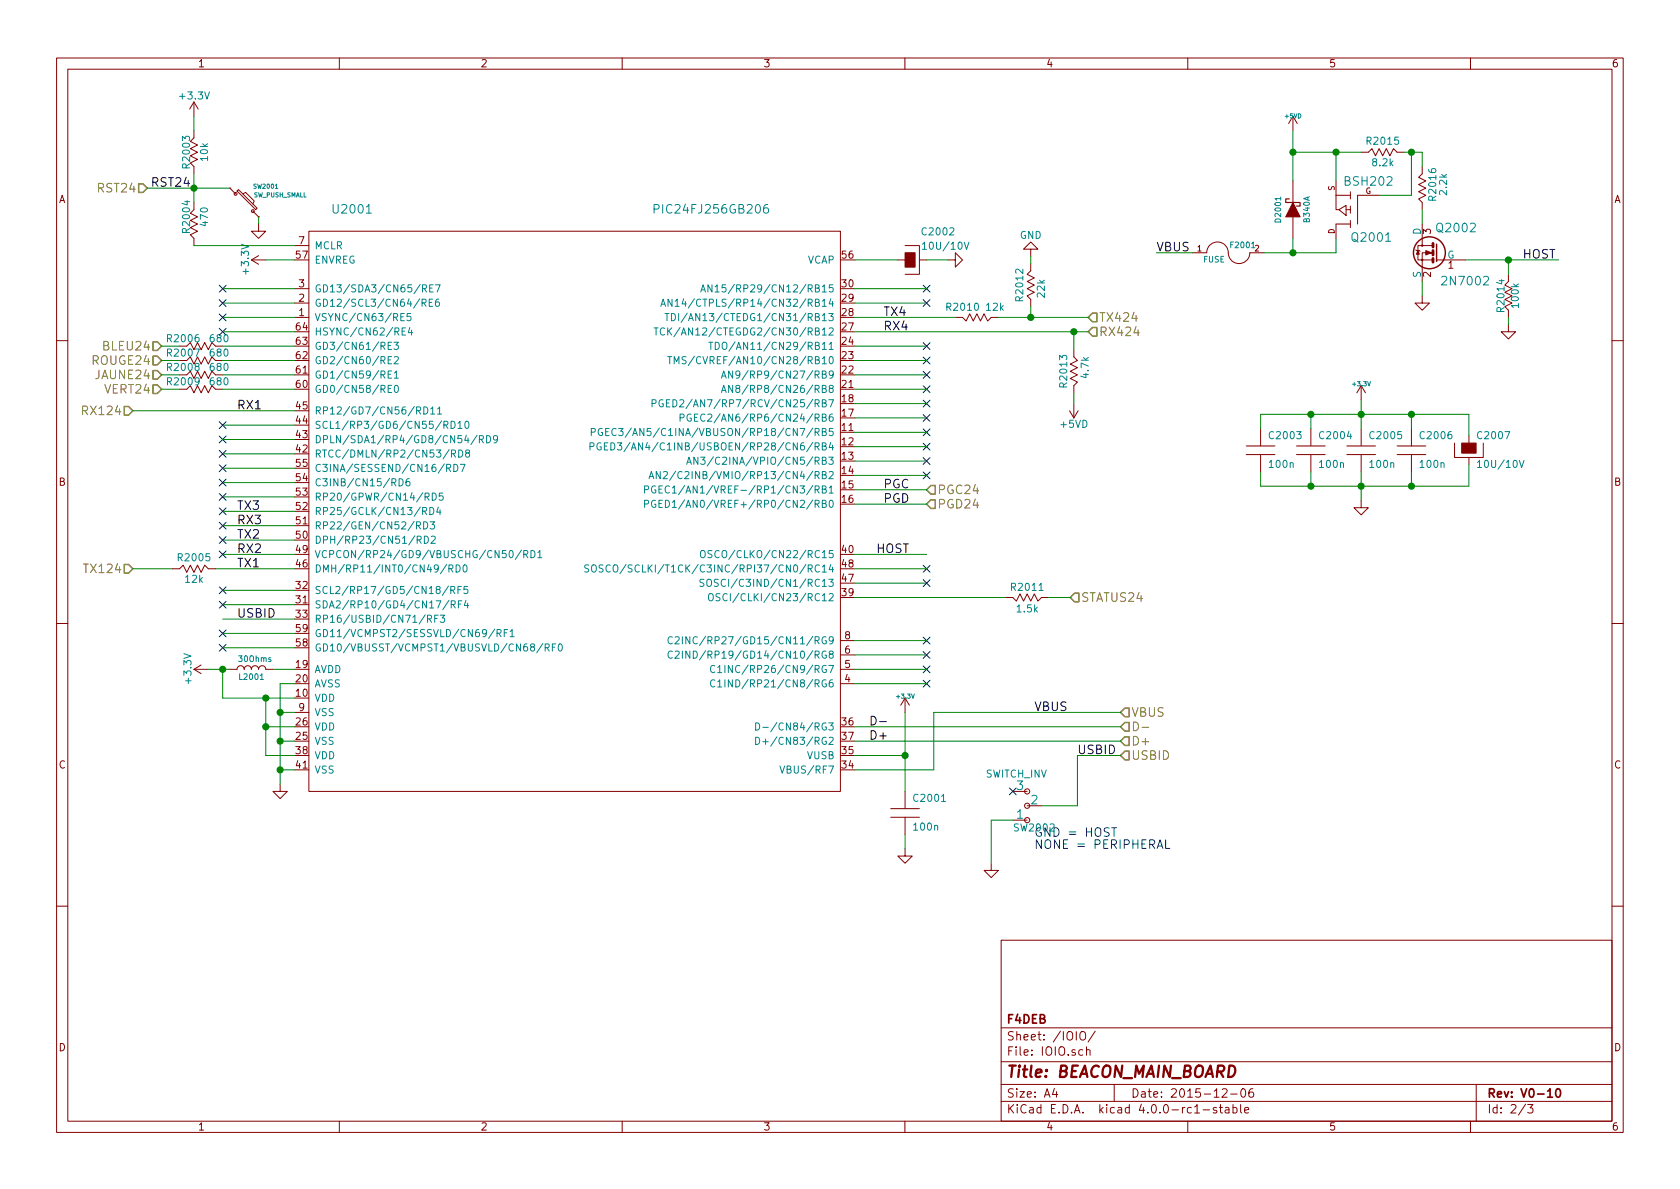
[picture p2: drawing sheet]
<svg xmlns="http://www.w3.org/2000/svg" width="297mm" height="210mm" viewBox="0 0 297 210" stroke-linecap="round" stroke-linejoin="round" font-family="sans-serif">
<g fill="none" stroke="#840000" stroke-width=".18">
<path d="M10 10.3h277v189.9h-277zM12 12.2h273v186.1h-273zM34.3 18v2.6M34.3 18l-.8 1.3M34.3 18l.8 1.3M60 10.3v1.9M110 10.3v1.9M160 10.3v1.9M210 10.3v1.9M260 10.3v1.9M34.3 23.1v1.3l-.6 .6 1.2 .6-1.2 .7 1.2 .6-1.2 .7 1.2 .6-1.2 .6 .6 .7v1.2M34.3 35.8v1.3l-.6 .6 1.2 .6-1.2 .7 1.2 .6-1.2 .7 1.2 .6-1.2 .6 .6 .7v1.2"/>
<path d="M40.6 33.3l1.1 1M40.6 33.3h.1M42.2 33.5l3.3 3.3-.3 .3-3.3-3.3zM42.9 34.3l.5-.3 1.6 1.6-.3 .5M44.7 37.3l1 1M45.7 38.3h.1M45.7 39.6v1.3h1.3l-1.3 1.3-1.3-1.3h1.3M228.6 20.6v2.5M228.6 32v3.8M228.6 38.3v3.9M228.6 20.6l-.8 1.2M228.6 20.6l.8 1.2"/>
<path d="M236.2 34.5v2.6h.5M236.2 34.5h2.6M236.2 32v2.5M236.7 37.1l1.3-.8v1.8zM238 37.1h.8M238.8 33.9v1.3M238.8 36.4v1.3M238.8 39v1.3M238.8 39.6h-2.6v2.6M240.7 26.9h1.2l.7-.6 .6 1.3 .6-1.3 .7 1.3 .6-1.3 .6 1.3 .7-1.3 .6 .6h1.3M243.8 34.5h-3.8v5.1M251.5 39.6v3.8h1.7"/>
<path d="M251.5 29.5v1.2l-.7 .7 1.3 .6-1.3 .6 1.3 .7-1.3 .6 1.3 .6-1.3 .7 .7 .6v1.3M44.4 46h2.6M44.4 46l1.3 .7M45.7 45.2l-1.3 .8M52.1 56.1h2.5M52.1 53.6h2.5M52.1 51h2.5M52.1 43.4h2.5M54.6 40.9h94v99h-94zM158.7 46h1.3M160 43.4h2.6v5.1h-2.6M162.6 46h1.2"/>
<path d="M167.6 46h1.3v-1.3l1.3 1.3-1.3 1.2v-1.2M168.9 56.1h1.3l.6 .7 .6-1.3 .7 1.3 .6-1.3 .7 1.3 .6-1.3 .6 1.3 .7-.7h1.2M182.2 46.6v1.3l-.6 .6 1.3 .6-1.3 .7 1.3 .6-1.3 .6 1.3 .7-1.3 .6 .6 .7v1.2M182.2 44.1h1.3l-1.3-1.3-1.2 1.3h1.2v1.2M210.8 44.7h2.6a1.93 1.93 0 0 1 2.1-1.9 1.93 1.93 0 0 1 1.7 2.2 1.91 1.91 0 0 0 2 1.6 1.91 1.91 0 0 0 1.8-1.9h2.5M250.3 44.2l.8 .2M251.5 43.4h-.8v2.6h.8v-1.3h1.7M251.5 52.3v1.3h1.2l-1.2 1.3-1.3-1.3h1.3M253.2 46h-1.7v3.8M254 46h5.1M266.7 48.5v1.3l-.6 .6 1.2 .6-1.2 .7 1.2 .6-1.2 .7 1.2 .6-1.2 .6 .6 .7v1.2M266.7 57.4v1.3h1.3l-1.3 1.2-1.3-1.2h1.3"/>
<path d="M10 60.2h2M31.7 68.8h1.3l.7-.6 .6 1.3 .6-1.3 .7 1.3 .6-1.3 .6 1.3 .7-1.3 .6 .6h1.3M33 66.3l.7-.6 .6 1.2 .6-1.2 .7 1.2 .6-1.2 .6 1.2 .7-1.2 .6 .6M33 63.7l.7-.6 .6 1.3 .6-1.3 .7 1.3 .6-1.3 .6 1.3 .7-1.3 .6 .6M33 61.2l.7-.6 .6 1.2 .6-1.2 .7 1.2 .6-1.2 .6 1.2 .7-1.2 .6 .6M189.1 72.6l.8 1.3M189.9 61.8v1.3l.6 .6-1.3 .7 1.3 .6-1.3 .7 1.3 .6-1.3 .6 1.3 .7-.6 .6v1.3M189.9 71.4v2.5M190.6 72.6l-.7 1.3M220.3 78.9h5.1M222.9 75.8v3.1M229.2 78.9h5.1"/>
<path d="M231.8 75.8v3.1M238.1 78.9h5.1M240.7 68.2v2.5M240.7 75.8v3.1M240.7 68.2l-.8 1.3M240.7 68.2l.7 1.3M247 78.9h5.1M249.6 75.8v3.1M257.2 78.4v2.5h5.1v-2.5M259.7 77.1v1.3M285 60.2h2M220.3 80.4h5.1"/>
<path d="M222.9 80.4v3M229.2 80.4h5.1M231.8 80.4v3M238.1 80.4h5.1M240.7 88.5v1.3h1.2l-1.2 1.3-1.3-1.3h1.3M240.7 80.4v3M247 80.4h5.1M249.6 80.4v3M259.7 80.9v1.3M10 110.3h2M30.5 100.6h1.2l.7-.7 .6 1.3 .7-1.3 .6 1.3 .6-1.3 .7 1.3 .6-1.3 .6 .7h1.3M34.3 118.4h2.5"/>
<path d="M34.3 118.4l1.3 .7M35.6 117.6l-1.3 .8M40.6 118.4h1.3a.63 .63 0 0 1 .6-.7 .63 .63 0 0 1 .7 .7 .63 .63 0 0 1 .6-.7 .63 .63 0 0 1 .6 .7 .63 .63 0 0 1 .7-.7 .63 .63 0 0 1 .6 .7 .63 .63 0 0 1 .7-.7 .63 .63 0 0 1 .6 .7h1.3M148.6 118.4h2.5M148.6 115.8h2.5M148.6 113.3h2.5M177.8 105.7h1.3l.6 .6 .6-1.3 .7 1.3 .6-1.3 .6 1.3 .7-1.3 .6 1.3 .6-.6h1.3M285 110.3h2M49.5 138.7v1.2h1.3l-1.3 1.3-1.2-1.3h1.2M52.1 126h2.5M148.6 120.9h2.5M160 123.4v2.6"/>
<path d="M160 139.9v3.1M160 123.4l-.7 1.3M160 123.4l.8 1.3M179.1 139.9h2.5M157.5 144.5h5.1M157.5 143h5.1M160 150.1v1.3h1.3l-1.3 1.2-1.3-1.2h1.3M160 144.5v3.1M175.3 152.6v1.3h1.2l-1.2 1.3-1.3-1.3h1.3M179.1 145h2.5M181.6 142.5h2.5M10 160.2h2"/>
<path d="M177 166.3h108v32h-108zM285 160.2h2M60 198.3v1.9M110 198.3v1.9M160 198.3v1.9M177 194.8h108M177 191.8h108M177 187.8h108M177 181.8h108M186.4 192.5l-.3 1h.9M186.8 193v1M191 182.6l.3-.2a.53 .53 0 0 1 .6 .5v.5a.51 .51 0 0 1-.7 .4 1.05 1.05 0 0 1-.2-1.2z"/>
<path d="M191.4 185.7l-.4-.1-.3 .3 .1 .6 .2 .1 .4-.1M192.1 185.7l.2-.1 .4 .1v.9M192.1 185.1v1.5M193.6 182.3l-1.2 2M197 191.8v3M210 198.3v1.9M211.2 196.8h.9M212.7 196.3h1.2M215.1 195.9a.37 .37 0 0 0-.6 .1l.1 .3 .5 .1 .1 .1-.3 .3-.4-.1M215.6 195.8h.6M215.8 195.3v1.3l.4 .2M216.1 192.7l.2-.2h.4l.3 .5-1 1h1"/>
<path d="M216.7 195.9h.5l.1 .9M217.3 196.2l-.5 .1-.2 .2 .2 .3 .5-.1M217.6 193.5h1.1M218 195.9l.4-.1 .3 .3-.1 .6h-.6M218 195.3v1.5M219.4 195.3v1.3l.2 .2M219.5 192.7l.2-.2a.81 .81 0 0 1 .6 .6 .81 .81 0 0 1-.3 .8l-.1 .1a.79 .79 0 0 1-.4-1.3zM220.1 196.3l.7-.1-.1-.3-.4-.1-.2 .2v.7h.6M221.5 192.5a.59 .59 0 0 0-.7 .7l.1 .7 .2 .1 .5-.1 .1-.5-.2-.2-.4-.1-.3 .3M260 198.3v1.9M261 191.8v6.5M269.7 195.2l-1.2 2"/>
<path d="M270.1 195.3h.9l-.5 .6 .5 .1v.7l-.2 .1-.7-.1"/>
<circle cx="41.7" cy="34.3" r=".25"/>
<circle cx="44.7" cy="37.3" r=".25"/>
<circle cx="251.5" cy="46" r=".13"/>
<circle cx="251.5" cy="43.4" r=".13"/>
<circle cx="181.6" cy="139.9" r=".46"/>
<circle cx="181.6" cy="145" r=".46"/>
<circle cx="181.6" cy="142.5" r=".46"/>
</g>
<path d="M273.6 194h.9M275.2 192.7l.2-.2a.81 .81 0 0 1 .6 .6 .81 .81 0 0 1-.3 .8l-.1 .1a.79 .79 0 0 1-.4-1.3z" fill="none" stroke="#840000" stroke-width=".3"/>
<g fill="#840000" stroke="#840000" stroke-width=".18">
<path d="M258.4 78.4h2.6v1.7h-2.6z"/>
<path d="M160 44.7h1.8v2.5h-1.8z"/>
<path d="M250.7 44.3l.3 .7h-.6z"/>
<path d="M252.1 44.3l1 .4-1 .4z"/>
<path d="M228.6 35.8l1.3 2.5h-2.6z"/>
</g>
<g fill="none" stroke="#008484" stroke-width=".18">
<path d="M115.6 37l.8-.1 .1-.2v-.4l-.3-.1h-.6v1.5M135.7 36.2a.62 .62 0 0 0-.7 .6l.1 .7a.48 .48 0 0 0 .8-.1l-.1-.5a.48 .48 0 0 0-.8 .1M70.9 56h.4M71.1 58.6h.4M71.5 55.4h-.6v1.3h.6M71.7 58h-.6v1.3h.6M72.5 57.9l-.3 .9h.7M72.6 55.4h-.6v.6l.1-.1 .5 .1v.6l-.2 .1-.4-.1M72.8 58.4v.9M74.6 53.6l.6-.1 .1-.5-.7-.1v1.3M74.7 51l.6-.1 .1-.4-.7-.1v1.2M74.9 53.6l.4 .6"/>
<path d="M75 51l.4 .6M75.9 53.5h.4M76 50.9h.4M76.5 52.9h-.6v1.3h.6M76.6 50.4h-.6v1.2h.6M77 50.4h.8l-.5 1.2M77.6 52.9a.47 .47 0 0 0-.6 .5l.1 .7 .4 .1 .1-.2 .1-.4-.1-.2h-.4l-.2 .2M115.6 58h.8M116 58v1.3M116.8 54.2l.4-1.3 .5 1.3M117 53.8h.6M117.5 58.1a.5 .5 0 0 0-.6 0 .5 .5 0 0 0-.2 .6l.1 .3a.41 .41 0 0 0 .7 .1"/>
<path d="M117.6 55.4h.7M117.9 55.4v1.3M118.1 58v1.3M118.2 58.5l.6 .8M118.7 55.4a.64 .64 0 0 1 .7 .7 .64 .64 0 0 1-.7 .6zM118.8 58l-.7 .7M118.8 52.9v1.3l-.7-1.3v1.3M119.4 53.3l.3-.4v1.3M119.4 54.2h.7M120 55.4v1.3M120.2 57.9l-1 1.7M120.9 52.8l-.3 .9h.8"/>
<path d="M121.2 53.3v.9M121.5 55.4l-1.1 1.6M123.9 51.6l.4-1.2 .4 1.2M124 51.3h.6M125.9 50.4v1.2l-.7-1.2v1.2M126.4 50.7l.4-.3v1.2M126.4 51.6h.8M163.1 43.2l.3-.4v1.3M163.1 44.1h.7M170.5 42.8l.4 1.3 .4-1.3M68.6 68.7h.5M68.6 66.2h.5"/>
<path d="M68.6 63.6h.5M68.6 61.1h.5M69.2 68.1h-.6v1.3h.6M69.2 65.6h-.6v1.3h.6M69.2 63.1h-.6v1.2h.6M69.2 60.5h-.6v1.3h.6M69.6 60.5h.8l-.4 .5 .4 .1v.6l-.2 .1-.6-.1M69.7 66l.4-.4v1.3M69.7 63.2l.5-.1 .2 .1v.2l-.8 .9h.8M69.7 66.9h.7M69.8 68.2l.2-.1a.67 .67 0 0 1 .5 .7 .67 .67 0 0 1-.5 .6l-.2-.1-.1-.4zM74.9 72a.64 .64 0 0 1 .7 .6 .64 .64 0 0 1-.7 .6z"/>
<path d="M76.1 72.3l.4-.3v1.2M76.1 73.2h.8M77.4 72.3l.3-.3v1.2M77.4 73.2h.7M78.5 75.2l.6-.1v-.5l-.6-.1v1.3M78.8 75.2l.4 .6M79.8 74.5a.64 .64 0 0 1 .7 .6 .64 .64 0 0 1-.7 .7zM81 74.8l.3-.3v1.3M81 75.8h.7M81.1 79.6a.64 .64 0 0 1 .7 .6 .64 .64 0 0 1-.7 .6zM82.3 74.6l.2-.1a.67 .67 0 0 1 .4 .6 .67 .67 0 0 1-.4 .7l-.2-.2-.1-.3zM84.4 77l-1.1 1.6"/>
<path d="M84.8 77.7l.6-.1v-.5l-.6-.1v1.3M85.1 77.7l.4 .6M86 77a.64 .64 0 0 1 .7 .7 .64 .64 0 0 1-.7 .6zM88 77.6l-.3 .2h-.2l-.3-.2 .2-.5 .3-.1 .3 .3a.84 .84 0 0 1-.4 1h-.2M104.3 79l.6-.1 .1-.5-.7-.1v1.3M104.5 76.4l.7-.1v-.4l-.7-.1v1.2M106.2 78.4a.59 .59 0 0 0-.7 .5 .59 .59 0 0 0 .7 .6l.1-.5h-.2M106.5 75.8a.59 .59 0 0 0-.7 .6 .59 .59 0 0 0 .7 .6v-.5h-.2M106.9 78.9h.4M107.1 76.3h.4M107.5 78.3h-.6v1.3h.6M107.7 75.8h-.6v1.2h.6"/>
<path d="M108 78.3a.64 .64 0 0 1 .7 .6 .64 .64 0 0 1-.7 .7zM108.9 75.9a.5 .5 0 0 0-.6 0 .5 .5 0 0 0-.1 .6l.1 .3a.41 .41 0 0 0 .6 .1M109.1 78.3h.8l-.4 .5 .4 .1v.5l-.2 .2-.6-.2M109.4 75.8h.8l-.5 .4 .4 .1v.6l-.2 .1-.5-.1M115.3 71.3h.6l.1-.5-.7-.1v1.3M117.2 70.7a.59 .59 0 0 0-.7 .6 .59 .59 0 0 0 .7 .6l.1-.5h-.3M117.8 71.3h.5M118.1 63.1h.7M118.4 63.1v1.2M118.4 70.7h-.6v1.3h.6M119 70.7a.64 .64 0 0 1 .7 .6 .64 .64 0 0 1-.7 .7zM119.2 64.3v-1.2l.4 .9 .4-.9v1.2"/>
<path d="M120.2 73.9l.7-.1v-.5l-.7-.1v1.3M121.3 63.1h-.5l-.2 .2 .1 .3 .6 .2v.4l-.2 .1h-.5M122.2 73.3a.59 .59 0 0 0-.7 .5 .59 .59 0 0 0 .7 .6v-.5h-.2M122.8 63l-1.1 1.6M122.8 73.8h.4M123.4 73.2h-.6v1.3h.6M124.6 73.3a.5 .5 0 0 0-.6 0 .5 .5 0 0 0-.1 .6l.1 .4a.41 .41 0 0 0 .6 .1M125.3 60.5h.7M125.7 60.5v1.3M126.5 60.5a.64 .64 0 0 1 .7 .7 .64 .64 0 0 1-.7 .6zM127.6 69.4l.4-1.3 .4 1.3M127.6 66.9l.4-1.3 .4 1.3"/>
<path d="M127.7 69h.6M127.7 66.5h.6M127.7 60.7l.3-.2 .3 .1a.83 .83 0 0 1-.1 1.2 .44 .44 0 0 1-.5-.4zM129.5 68.1v1.3l-.7-1.3v1.3M129.5 65.6v1.3l-.7-1.3v1.3M130.3 68.7l-.2-.3v-.2l.2-.1 .5 .1v.3l-.6 .2-.1 .2v.4l.2 .1h.3l.2-.2v-.4l-.2-.1M130.8 66.1l-.2 .3h-.3l-.2-.3 .1-.4 .4-.1 .2 .2a.84 .84 0 0 1-.3 1.1h-.3M70.6 84.7a.64 .64 0 0 1 .7 .6 .64 .64 0 0 1-.7 .6zM72.4 84.7a.47 .47 0 0 0-.6 .5l.1 .6 .4 .1 .1-.1 .1-.4-.1-.2-.4-.1-.2 .3M73.6 92.9h.6l.1-.5-.7-.1v1.2M73.8 95.5l.6-.1v-.5l-.6-.1v1.3M73.9 92.9l.4 .6"/>
<path d="M74.1 95.5l.4 .6M74.7 90.4l.6-.1 .1-.5-.7-.1v1.3M74.9 92.3a.64 .64 0 0 1 .7 .6 .64 .64 0 0 1-.7 .6zM75 94.8a.64 .64 0 0 1 .8 .6 .64 .64 0 0 1-.8 .7zM75 90.4l.4 .6M75.2 87.9l.6-.1v-.5l-.6-.1v1.3M75.5 87.9l.4 .6M76 89.7a.64 .64 0 0 1 .7 .7 .64 .64 0 0 1-.7 .6zM76 92.3h.8l-.4 .5 .4 .1v.5l-.2 .1-.6-.1M76.3 94.9l.4-.1 .2 .1 .1 .3-.8 .9h.8M76.4 87.2a.64 .64 0 0 1 .7 .6 .64 .64 0 0 1-.7 .7zM77.5 89.7l-.3 .9h.8"/>
<path d="M77.8 90.1v.9M78.3 87.2h-.6l-.1 .6 .2-.1 .5 .1v.5l-.2 .2-.5-.2M79 82.8l.6-.1v-.5l-.6-.1v1.3M79 99.8l-1.1 1.7M79.3 82.8l.4 .6M79.8 80.2h.6l.1-.5-.7-.1v1.2M80.1 80.2l.4 .6M80.2 82.1a.64 .64 0 0 1 .8 .6 .64 .64 0 0 1-.8 .7zM80.6 99.9a.64 .64 0 0 1 .8 .6 .64 .64 0 0 1-.8 .7zM81.4 82.1h.8l-.5 1.3M82 100l.1-.1a.67 .67 0 0 1 .5 .6 .67 .67 0 0 1-.5 .7l-.1-.2-.1-.3zM82.5 80.1l-.2-.2 .1-.3 .6 .1v.3l-.6 .2-.1 .2 .1 .3 .1 .1h.3l.2-.2v-.4l-.2-.1"/>
<path d="M92.2 97.3l-1.1 1.6M92.6 98l.6-.1 .1-.4-.7-.1v1.2M92.9 98l.4 .6M93.9 97.4a.64 .64 0 0 1 .7 .6 .64 .64 0 0 1-.7 .6zM95.1 97.7l.4-.3v1.2M95.1 98.6h.7M104.1 99.9h-.5l-.2 .2 .1 .3 .5 .3v.3l-.1 .2-.5-.1M106.6 99.9h-.5l-.2 .2 .1 .3 .6 .3v.3l-.2 .2-.5-.1M107.9 100a.5 .5 0 0 0-.6 0 .5 .5 0 0 0-.2 .6l.1 .4a.41 .41 0 0 0 .7 0M114 86.6l.6-.1v-.5l-.6-.1v1.3M114 89.1l.6-.1v-.4l-.6-.1v1.2M114.8 84.7l.4-1.3 .4 1.3"/>
<path d="M114.9 84.3h.6M115.9 86a.59 .59 0 0 0-.7 .5 .59 .59 0 0 0 .7 .6l.1-.5h-.3M115.9 88.5a.59 .59 0 0 0-.7 .6 .59 .59 0 0 0 .7 .6l.1-.5h-.3M116.5 86.5h.4M116.5 89h.4M116.7 83.4v1.3l-.7-1.3v1.3M117.1 85.9h-.6v1.3h.6M117.1 88.5h-.6v1.2h.6M117.3 83.5l.5-.1 .2 .1v.2l-.8 1h.8M117.7 88.5a.64 .64 0 0 1 .7 .6 .64 .64 0 0 1-.7 .6zM118.4 86a.5 .5 0 0 0-.7 0 .5 .5 0 0 0-.1 .6l.1 .4a.41 .41 0 0 0 .7 .1M118.9 86.3l.3-.4v1.3"/>
<path d="M118.9 87.2h.7M119.5 83.3l-1.1 1.7M121.4 82.1l.4-1.3 .5 1.3M121.5 81.7h.6M123.4 80.8v1.3l-.7-1.3v1.3M123.9 80.8h.8l-.5 .5 .4 .1v.6l-.2 .1-.5-.1M123.9 97.5l.2-.1h.4a.83 .83 0 0 1-.1 1.2 .44 .44 0 0 1-.5-.4zM125.9 97.4h-.5l-.2 .2 .1 .3 .5 .2v.4l-.1 .1-.5-.1M261.2 81.8l.4-.4v1.3M261.2 82.7h.8M268.6 81.4l.4 1.3 .5-1.3M75.6 109.4h.6l.1-.5-.7-.1v1.3"/>
<path d="M75.9 109.4l.4 .7M76.9 109.4h.4M77.5 108.8h-.6v1.3M77.8 108.8h.8l-.4 .5 .4 .1v.5l-.2 .2-.6-.2M79.3 103.6l-1.1 1.7M79.4 100.6l.6-.1v-.5l-.6-.1v1.3M79.4 106.2l-1.1 1.6M79.7 100.6l.4 .6M79.7 104.4l.6-.1 .1-.5-.7-.1v1.3M79.8 106.9l.6-.1v-.5l-.6-.1v1.3M80 104.4l.4 .6M80.1 106.9l.4 .6"/>
<path d="M81 104.3h.4M81.1 106.8h.4M81.6 103.7h-.6v1.3M81.7 106.2h-.6v1.3M82.4 106.2l-.3 .9h.8M82.7 103.7h-.6l-.1 .6 .2-.1 .5 .1v.5l-.2 .2-.5-.2M82.7 106.6v.9M87.5 111.2l-1.1 1.7M87.9 112l.6-.1v-.5l-.6-.1v1.3M88.2 112l.4 .6M89.2 111.9h.4M89.8 111.3h-.6v1.3"/>
<path d="M90.2 111.7l.4-.4v1.3M90.2 112.6h.7M96 113.8l-1.1 1.6M96.4 114.5l.6-.1 .1-.4-.7-.1v1.2M96.7 114.5l.4 .6M97.7 114.4h.4M98.3 113.9h-.6v1.2M98.8 114l.2-.1a.67 .67 0 0 1 .4 .6 .67 .67 0 0 1-.4 .6l-.2-.1-.1-.4zM104.6 100.1l.3-.2h.4a.83 .83 0 0 1-.2 1.3 .44 .44 0 0 1-.5-.5zM108.5 100.1l.2-.2h.4a.83 .83 0 0 1-.2 1.3 .44 .44 0 0 1-.5-.5zM118.9 115.2a.5 .5 0 0 0-.6 0 .5 .5 0 0 0-.2 .6l.1 .4a.41 .41 0 0 0 .7 .1M118.9 112.7a.5 .5 0 0 0-.6 0 .5 .5 0 0 0-.2 .6l.1 .4a.41 .41 0 0 0 .7 0"/>
<path d="M119.4 115.2l.5-.1 .1 .1 .1 .3-.8 .9h.8M119.4 112.7l.5-.1 .1 .1 .1 .2-.8 1h.8M120.6 112.6v1.3M120.6 115.1v1.3M122 115.1v1.3l-.7-1.3v1.3M122 112.6v1.3l-.7-1.3v1.3M123.3 112.7a.5 .5 0 0 0-.6 0 .5 .5 0 0 0-.2 .6l.1 .4a.41 .41 0 0 0 .7 0M124.5 102.5h-.7v.4l.5 .2 .2 .3-.3 .3-.5-.1M125 102.6l.2-.2 .4 .1a.83 .83 0 0 1-.1 1.2 .44 .44 0 0 1-.5-.4zM125.3 105.2l.3-.2h.3a.83 .83 0 0 1-.1 1.2 .44 .44 0 0 1-.5-.4zM126.4 117.8a.5 .5 0 0 0-.6 0 .5 .5 0 0 0-.2 .6l.1 .3a.41 .41 0 0 0 .7 .1M126.9 118l.4-.3v1.2"/>
<path d="M126.9 118.9h.7M127 102.5h-.7v.4l.6 .2 .1 .3-.2 .3-.5-.1M127.3 105l-.7 .1v.4l.6 .2 .1 .3-.2 .2h-.5M128.2 117.7v1.2M128.6 105.1a.5 .5 0 0 0-.6 0 .5 .5 0 0 0-.2 .6l.1 .3a.41 .41 0 0 0 .7 .1M126.4 120.3a.5 .5 0 0 0-.6 0 .5 .5 0 0 0-.2 .6l.1 .4a.41 .41 0 0 0 .7 .1M126.9 120.6l.4-.4v1.3M126.9 121.5h.7M128.2 120.2v1.3M133.6 127.8a.64 .64 0 0 1 .7 .7 .64 .64 0 0 1-.7 .6zM133.6 130.4a.64 .64 0 0 1 .7 .6 .64 .64 0 0 1-.7 .6zM134.9 128.6h.9"/>
<path d="M134.9 131.2h.9M135.4 130.7v.9M137.9 135.5l.4 1.2 .4-1.2"/>
</g>
<path d="M154 126.7a.77 .77 0 0 1 .9 .7 .77 .77 0 0 1-.9 .8zM155.5 127.6h1.2" fill="none" stroke="#000" stroke-width=".18"/>
<path d="M196.5 146.4h.9M197 146.4v1.5M204.6 150l.5-1.5 .5 1.5M206.1 148.5v1.5h.7" fill="none" stroke="#0000c2" stroke-width=".18"/>
<g fill="none" stroke="#840000" stroke-width=".25">
<path d="M254 43.2v3"/>
<circle cx="252.7" cy="44.7" r="2.82"/>
</g>
<path d="M253.4 43v.7M253.4 44.3v.8M253.4 45.7v.6" fill="none" stroke="#840000" stroke-width=".51"/>
<path d="M228 35.2h-.7v.6h2.6v.6h-.7" fill="none" stroke="#840000" stroke-width=".2"/>
<g fill="none" stroke="#848400" stroke-width=".25">
<path d="M24.5 32.5h.8l.7 .8-.7 .7h-.8zM193.2 55.4h.7v1.5h-.7l-.8-.8zM193.2 57.9h.7v1.5h-.7l-.8-.7zM22 71.9h.7l.8 .7-.8 .8h-.7zM27.1 68.1h.7l.8 .7-.8 .8h-.7zM27.1 65.5h.7l.8 .8-.8 .8h-.7zM27.1 63h.7l.8 .7-.8 .8h-.7zM27.1 60.4h.7l.8 .8-.8 .8h-.7zM22 99.8h.7l.8 .8-.8 .7h-.7zM164.6 85.8h.8v1.6h-.8l-.8-.8zM164.6 88.4h.8v1.5h-.8l-.8-.8zM190 104.9h.8v1.5h-.8l-.8-.7z"/>
<path d="M198.1 126l.8-.8h.7v1.5h-.7zM198.9 127.8h.7v1.5h-.7l-.8-.8zM198.9 130.3h.7v1.5h-.7l-.8-.7zM198.9 132.8h.7v1.6h-.7l-.8-.8z"/>
</g>
<path d="M200.4 127.7a.77 .77 0 0 1 .9 .7 .77 .77 0 0 1-.9 .8zM201.9 128.6h1.2" fill="none" stroke="#848400" stroke-width=".18"/>
<g fill="none" stroke="#000084" stroke-width=".18">
<path d="M38.8 50.4l1.2 1.3M38.8 53l1.2 1.2M38.8 55.5l1.2 1.2M38.8 58.1l1.2 1.2M40 50.4l-1.2 1.3M40 53l-1.2 1.2M40 55.5l-1.2 1.2M40 58.1l-1.2 1.2M163.2 50.4l1.2 1.3M163.2 53l1.2 1.2M164.4 50.4l-1.2 1.3M164.4 53l-1.2 1.2"/>
<path d="M38.8 74.6l1.2 1.2M38.8 77.1l1.2 1.2M38.8 79.6l1.2 1.3M40 74.6l-1.2 1.2M40 77.1l-1.2 1.2M40 79.6l-1.2 1.3M163.2 60.6l1.2 1.2M163.2 63.1l1.2 1.3M163.2 65.7l1.2 1.2M163.2 68.2l1.2 1.2M163.2 70.8l1.2 1.2M163.2 73.3l1.2 1.2"/>
<path d="M163.2 75.8l1.2 1.3M163.2 78.4l1.2 1.2M164.4 60.6l-1.2 1.2M164.4 63.1l-1.2 1.3M164.4 65.7l-1.2 1.2M164.4 68.2l-1.2 1.2M164.4 70.8l-1.2 1.2M164.4 73.3l-1.2 1.2M164.4 75.8l-1.2 1.3M164.4 78.4l-1.2 1.2M38.8 82.2l1.2 1.2M38.8 84.7l1.2 1.2"/>
<path d="M38.8 87.3l1.2 1.2M38.8 89.8l1.2 1.2M38.8 92.3l1.2 1.3M38.8 94.9l1.2 1.2M38.8 97.4l1.2 1.2M40 82.2l-1.2 1.2M40 84.7l-1.2 1.2M40 87.3l-1.2 1.2M40 89.8l-1.2 1.2M40 92.3l-1.2 1.3M40 94.9l-1.2 1.2M40 97.4l-1.2 1.2"/>
<path d="M163.2 100l1.2 1.2M163.2 80.9l1.2 1.2M163.2 83.5l1.2 1.2M164.4 100l-1.2 1.2M164.4 80.9l-1.2 1.2M164.4 83.5l-1.2 1.2M38.8 103.8l1.2 1.2M38.8 106.3l1.2 1.2M38.8 111.4l1.2 1.2M38.8 113.9l1.2 1.3M40 103.8l-1.2 1.2M40 106.3l-1.2 1.2"/>
<path d="M40 111.4l-1.2 1.2M40 113.9l-1.2 1.3M163.2 112.7l1.2 1.2M163.2 115.2l1.2 1.2M163.2 117.7l1.2 1.3M163.2 102.5l1.2 1.2M164.4 112.7l-1.2 1.2M164.4 115.2l-1.2 1.2M164.4 117.7l-1.2 1.3M164.4 102.5l-1.2 1.2M163.2 120.3l1.2 1.2M164.4 120.3l-1.2 1.2"/>
<path d="M178.5 139.3l1.2 1.3M179.7 139.3l-1.2 1.3"/>
</g>
<g fill="none" stroke="#008400" stroke-width=".18">
<path d="M26 33.3h14.6M34.3 20.6v2.5M34.3 30.7v5.1M45.7 38.3v1.3M228.6 23.1v8.9M228.6 26.9h12.1M236.2 26.9v5.1M248.3 26.9h3.2v2.6M249.6 26.9v7.6h-5.8M251.5 37.1v2.5M34.3 43.4h17.8M39.4 51h12.7"/>
<path d="M39.4 53.6h12.7M39.4 56.1h12.7M39.4 58.7h12.7M47 46h5.1M151.1 46h7.6M151.1 51h12.7M151.1 53.6h12.7M151.1 56.1h17.8M151.1 58.7h41.3M163.8 46h3.8M176.5 56.1h15.9M182.2 45.3v1.3"/>
<path d="M182.2 54.2v1.9M189.9 58.7v3.1M204.5 44.7h6.3M228.6 42.2v2.5M236.2 42.2v2.5h-12.7M251.5 49.8v2.5M259.1 46h16.5M266.7 46v2.5M266.7 56.1v1.3M23.5 72.6h28.6M28.6 61.2h3.1M28.6 63.7h3.1"/>
<path d="M28.6 66.3h3.1M28.6 68.8h3.1M39.4 61.2h12.7M39.4 63.7h12.7M39.4 66.3h12.7M39.4 68.8h12.7M39.4 75.2h12.7M39.4 77.7h12.7M151.1 61.2h12.7M151.1 63.7h12.7M151.1 66.3h12.7M151.1 68.8h12.7"/>
<path d="M151.1 71.4h12.7M151.1 73.9h12.7M151.1 76.4h12.7M151.1 79h12.7M189.9 69.5v1.9M222.9 75.8v-2.5h36.8v3.8M231.8 73.3v2.5M240.7 70.7v5.1M249.6 73.3v2.5M39.4 80.3h12.7M39.4 82.8h12.7M39.4 85.3h12.7"/>
<path d="M39.4 87.9h12.7M39.4 90.4h12.7M39.4 93h12.7M39.4 95.5h12.7M39.4 98h12.7M151.1 98h12.7M151.1 81.5h12.7M151.1 84.1h12.7M151.1 86.6h12.7M151.1 89.1h12.7M231.8 83.4v2.6M240.7 83.4v5.1"/>
<path d="M249.6 83.4v2.6M259.7 82.2v3.8h-36.8v-2.6M23.5 100.6h7M36.8 118.4h3.8M38.1 100.6h14M39.4 118.4v5h12.7M39.4 104.4h12.7M39.4 106.9h12.7M39.4 109.5h12.7M39.4 112h12.7M39.4 114.5h12.7M48.3 118.4h3.8"/>
<path d="M151.1 118.4h12.7M151.1 105.7h26.7M151.1 100.6h12.7M151.1 103.1h12.7M151.1 113.3h12.7M151.1 115.8h12.7M185.4 105.7h3.8M47 123.4v10.2h5.1M47 128.5h5.1M49.5 126h2.6M49.5 131.1h2.6M49.5 136.1h2.6"/>
<path d="M52.1 120.9h-2.6v17.8M151.1 120.9h12.7M151.1 131.1h47M151.1 128.5h47M151.1 133.6h8.9M160 126v13.9M198.1 126h-33v10.1h-14M198.1 133.6h-7.6v8.9h-6.4M160 147.6v2.5M179.1 145h-3.8v7.6"/>
</g>
<g fill="#008400" stroke="#008400" stroke-width=".25">
<circle cx="49.5" cy="126" r=".51"/>
<circle cx="39.4" cy="118.4" r=".51"/>
<circle cx="249.6" cy="73.3" r=".51"/>
<circle cx="240.7" cy="73.3" r=".51"/>
<circle cx="231.8" cy="73.3" r=".51"/>
<circle cx="249.6" cy="86" r=".51"/>
<circle cx="240.7" cy="86" r=".51"/>
<circle cx="231.8" cy="86" r=".51"/>
<circle cx="49.5" cy="131.1" r=".51"/>
<circle cx="49.5" cy="136.1" r=".51"/>
<circle cx="47" cy="123.4" r=".51"/>
<circle cx="47" cy="128.5" r=".51"/>
<circle cx="160" cy="133.6" r=".51"/>
<circle cx="34.3" cy="33.3" r=".51"/>
<circle cx="266.7" cy="46" r=".51"/>
<circle cx="236.2" cy="26.9" r=".51"/>
<circle cx="228.6" cy="26.9" r=".51"/>
<circle cx="228.6" cy="44.7" r=".51"/>
<circle cx="189.9" cy="58.7" r=".51"/>
<circle cx="182.2" cy="56.1" r=".51"/>
<circle cx="249.6" cy="26.9" r=".51"/>
</g>
<text font-size="2.8" fill="#840000" x="178" y="190.5">Title: BEACON_MAIN_BOARD</text>
<g font-size="2.1" fill="#848400">
<text x="17.5" y="34">RST24</text>
<text x="194.3" y="56.9">TX424</text>
<text x="194.3" y="59.4">RX424</text>
<text x="16.5" y="64.5">ROUGE24</text>
<text x="18.5" y="62">BLEU24</text>
<text x="17.1" y="67.1">JAUNE24</text>
<text x="18.6" y="69.6">VERT24</text>
<text x="15.1" y="73.4">RX124</text>
<text x="165.8" y="87.4">PGC24</text>
<text x="165.8" y="89.9">PGD24</text>
<text x="15.3" y="101.3">TX124</text>
<text x="191.2" y="106.4">STATUS24</text>
<text x="200.1" y="126.7">VBUS</text>
<text x="200.1" y="131.8">D+</text>
<text x="200.1" y="134.4">USBID</text>
</g>
<g font-size="2.1">
<text x="26.7" y="33">RST24</text>
<text x="204.5" y="44.4">VBUS</text>
<text x="269.2" y="45.7">HOST</text>
<text x="156.2" y="58.4">RX4</text>
<text x="156.2" y="55.9">TX4</text>
<text x="41.9" y="72.4">RX1</text>
<text x="156.2" y="88.9">PGD</text>
<text x="156.2" y="86.4">PGC</text>
<text x="41.9" y="95.2">TX2</text>
<text x="41.9" y="92.7">RX3</text>
<text x="41.9" y="90.2">TX3</text>
<text x="41.9" y="100.3">TX1</text>
<text x="41.9" y="97.8">RX2</text>
<text x="154.9" y="97.8">HOST</text>
<text x="41.9" y="109.2">USBID</text>
<text x="182.9" y="125.7">VBUS</text>
<text x="153.7" y="130.8">D+</text>
<text x="190.5" y="133.3">USBID</text>
</g>
<g font-size="2.1" fill="#008484">
<text x="237.9" y="32.8">BSH202</text>
<text x="59.1" y="37.8">U2001</text>
<text x="116.4" y="37.8">PIC24FJ256GB206</text>
<text x="254.3" y="41.1">Q2002</text>
<text x="239.3" y="42.7">Q2001</text>
<text x="255.3" y="50.5">2N7002</text>
<text x="179.8" y="139.7">3</text>
<text x="182.3" y="142.2">2</text>
<text x="179.8" y="144.8">1</text>
</g>
<g font-size="2.1" fill="#0000c2">
<text x="182.9" y="148">GND = HOST</text>
<text x="182.9" y="150.1">NONE = PERIPHERAL</text>
</g>
<g font-size="2.1" fill="#840000">
<text x="178" y="184">Sheet: /IOIO/</text>
<text x="178" y="181">F4DEB</text>
<text x="178" y="186.7">File: IOIO.sch</text>
<text x="178" y="196.9">KiCad E.D.A. kicad 4.0.0-rc1-stable</text>
<text x="178" y="194.1">Size: A4</text>
<text x="200" y="194.1">Date: 2015-12-06</text>
<text x="263" y="194.1">Rev: V0-10</text>
<text x="263" y="196.9">Id: 2/3</text>
</g>
<g font-size="1.8" fill="#840000">
<text x="35" y="11.9">1</text>
<text x="85" y="11.9">2</text>
<text x="135" y="11.9">3</text>
<text x="185" y="11.9">4</text>
<text x="235" y="11.9">5</text>
<text x="285" y="11.9">6</text>
<text x="10.4" y="35.9">A</text>
<text x="285.4" y="35.9">A</text>
<text x="253" y="41.4" transform="rotate(-90 253 41.4)">3</text>
<text x="52.4" y="45.7">57</text>
<text x="52.9" y="43.2">7</text>
<text x="148.9" y="45.7">56</text>
<text x="256.1" y="47.5">1</text>
<text x="52.9" y="53.3">2</text>
<text x="52.9" y="50.8">3</text>
<text x="148.9" y="50.8">30</text>
<text x="148.9" y="53.3">29</text>
<text x="253" y="49" transform="rotate(-90 253 49)">2</text>
<text x="52.4" y="58.4">64</text>
<text x="52.9" y="55.9">1</text>
<text x="148.9" y="58.4">27</text>
<text x="148.9" y="55.9">28</text>
<text x="29.8" y="65.6">R2008</text>
<text x="29.8" y="63">R2007</text>
<text x="37.3" y="65.6">680</text>
<text x="37.3" y="63">680</text>
<text x="52.4" y="63.5">62</text>
<text x="52.4" y="61">63</text>
<text x="148.9" y="63.5">23</text>
<text x="148.9" y="61">24</text>
<text x="29.8" y="68.1">R2009</text>
<text x="37.3" y="68.1">680</text>
<text x="52.4" y="68.6">60</text>
<text x="52.4" y="66">61</text>
<text x="148.9" y="68.6">21</text>
<text x="148.9" y="66">22</text>
<text x="148.9" y="71.1">18</text>
<text x="52.4" y="77.5">43</text>
<text x="52.4" y="74.9">44</text>
<text x="52.4" y="72.4">45</text>
<text x="148.9" y="76.2">11</text>
<text x="148.9" y="73.7">17</text>
<text x="52.4" y="80">42</text>
<text x="52.4" y="82.5">55</text>
<text x="148.9" y="78.7">12</text>
<text x="148.9" y="81.3">13</text>
<text x="148.9" y="83.8">14</text>
<text x="10.4" y="85.9">B</text>
<text x="52.4" y="87.6">53</text>
<text x="52.4" y="85.1">54</text>
<text x="148.9" y="86.4">15</text>
<text x="148.9" y="88.9">16</text>
<text x="285.4" y="85.9">B</text>
<text x="52.4" y="95.2">50</text>
<text x="52.4" y="92.7">51</text>
<text x="52.4" y="90.2">52</text>
<text x="52.4" y="100.3">46</text>
<text x="52.4" y="97.8">49</text>
<text x="148.9" y="97.8">40</text>
<text x="148.9" y="100.3">48</text>
<text x="52.4" y="106.7">31</text>
<text x="52.4" y="104.1">32</text>
<text x="148.9" y="102.9">47</text>
<text x="148.9" y="105.4">39</text>
<text x="52.4" y="109.2">33</text>
<text x="52.4" y="111.8">59</text>
<text x="149.4" y="113">8</text>
<text x="52.4" y="114.3">58</text>
<text x="52.4" y="118.1">19</text>
<text x="149.4" y="118.1">5</text>
<text x="149.4" y="115.6">6</text>
<text x="52.4" y="123.2">10</text>
<text x="52.4" y="120.6">20</text>
<text x="52.9" y="125.7">9</text>
<text x="149.4" y="120.6">4</text>
<text x="52.4" y="130.8">25</text>
<text x="52.4" y="128.3">26</text>
<text x="148.9" y="128.3">36</text>
<text x="148.9" y="130.8">37</text>
<text x="10.4" y="135.9">C</text>
<text x="52.4" y="135.9">41</text>
<text x="52.4" y="133.3">38</text>
<text x="148.9" y="135.9">34</text>
<text x="148.9" y="133.3">35</text>
<text x="285.4" y="135.9">C</text>
<text x="10.4" y="185.9">D</text>
<text x="285.4" y="185.9">D</text>
<text x="35" y="199.9">1</text>
<text x="85" y="199.9">2</text>
<text x="135" y="199.9">3</text>
<text x="185" y="199.9">4</text>
<text x="235" y="199.9">5</text>
<text x="285" y="199.9">6</text>
</g>
<g font-size="1.8" fill="#008484">
<text x="32" y="17.6">+3.3V</text>
<text x="33.6" y="29.5" transform="rotate(-90 33.6 29.5)">R2003</text>
<text x="36.8" y="28.4" transform="rotate(-90 36.8 28.4)">10k</text>
<text x="241.9" y="25.6">R2015</text>
<text x="242.7" y="29.4">8.2k</text>
<text x="253.9" y="35.2" transform="rotate(-90 253.9 35.2)">R2016</text>
<text x="255.8" y="34.4" transform="rotate(-90 255.8 34.4)">2.2k</text>
<text x="33.6" y="40.9" transform="rotate(-90 33.6 40.9)">R2004</text>
<text x="36.8" y="39.8" transform="rotate(-90 36.8 39.8)">470</text>
<text x="163.2" y="41.6">C2002</text>
<text x="251.2" y="41.5" transform="rotate(-90 251.2 41.5)">D</text>
<text x="55.6" y="44.1">MCLR</text>
<text x="55.6" y="46.6">ENVREG</text>
<text x="142.7" y="46.6">VCAP</text>
<text x="163.7" y="44.1">10U/10V</text>
<text x="180.3" y="42.2">GND</text>
<text x="255.9" y="45.7">G</text>
<text x="44" y="48.3" transform="rotate(-90 44 48.3)">+3.3V</text>
<text x="55.6" y="51.7">GD13/SDA3/CN65/RE7</text>
<text x="128.1" y="51.7">AN15/RP29/CN12/RB15</text>
<text x="180.9" y="53" transform="rotate(-90 180.9 53)">R2012</text>
<text x="184.7" y="52.5" transform="rotate(-90 184.7 52.5)">22k</text>
<text x="251.2" y="49.1" transform="rotate(-90 251.2 49.1)">S</text>
<text x="55.6" y="56.8">VSYNC/CN63/RE5</text>
<text x="55.6" y="54.2">GD12/SCL3/CN64/RE6</text>
<text x="55.6" y="59.3">HSYNC/CN62/RE4</text>
<text x="119.9" y="59.3">TCK/AN12/CTEGDG2/CN30/RB12</text>
<text x="121.8" y="54.2">AN14/CTPLS/RP14/CN32/RB14</text>
<text x="122" y="56.8">TDI/AN13/CTEDG1/CN31/RB13</text>
<text x="167.6" y="54.9">R2010</text>
<text x="174.4" y="54.9">12k</text>
<text x="266" y="54.9" transform="rotate(-90 266 54.9)">R2014</text>
<text x="268.5" y="54.3" transform="rotate(-90 268.5 54.3)">100k</text>
<text x="29.8" y="60.5">R2006</text>
<text x="37.3" y="60.5">680</text>
<text x="55.6" y="64.4">GD2/CN60/RE2</text>
<text x="55.6" y="61.8">GD3/CN61/RE3</text>
<text x="122.3" y="64.4">TMS/CVREF/AN10/CN28/RB10</text>
<text x="128.8" y="61.8">TDO/AN11/CN29/RB11</text>
<text x="55.6" y="69.5">GD0/CN58/RE0</text>
<text x="55.6" y="66.9">GD1/CN59/RE1</text>
<text x="131.1" y="69.5">AN8/RP8/CN26/RB8</text>
<text x="131.1" y="66.9">AN9/RP9/CN27/RB9</text>
<text x="188.7" y="68.2" transform="rotate(-90 188.7 68.2)">R2013</text>
<text x="192.5" y="66.7" transform="rotate(-90 192.5 66.7)">4.7k</text>
<text x="55.6" y="75.8">SCL1/RP3/GD6/CN55/RD10</text>
<text x="55.6" y="73.3">RP12/GD7/CN56/RD11</text>
<text x="110.7" y="77.1">PGEC3/AN5/C1INA/VBUSON/RP18/CN7/RB5</text>
<text x="120.3" y="72">PGED2/AN7/RP7/RCV/CN25/RB7</text>
<text x="124.6" y="74.5">PGEC2/AN6/RP6/CN24/RB6</text>
<text x="187.6" y="75.6">+5VD</text>
<text x="224.6" y="77.6">C2003</text>
<text x="233.5" y="77.6">C2004</text>
<text x="242.4" y="77.6">C2005</text>
<text x="251.3" y="77.6">C2006</text>
<text x="261.5" y="77.6">C2007</text>
<text x="55.6" y="80.9">RTCC/DMLN/RP2/CN53/RD8</text>
<text x="55.6" y="78.4">DPLN/SDA1/RP4/GD8/CN54/RD9</text>
<text x="55.6" y="83.4">C3INA/SESSEND/CN16/RD7</text>
<text x="110.7" y="79.6">PGED3/AN4/C1INB/USBOEN/RP28/CN6/RB4</text>
<text x="125.5" y="82.2">AN3/C2INA/VPIO/CN5/RB3</text>
<text x="224.5" y="82.7">100n</text>
<text x="233.4" y="82.7">100n</text>
<text x="242.3" y="82.7">100n</text>
<text x="251.2" y="82.7">100n</text>
<text x="261.8" y="82.7">10U/10V</text>
<text x="55.6" y="88.5">RP20/GPWR/CN14/RD5</text>
<text x="55.6" y="86">C3INB/CN15/RD6</text>
<text x="119.3" y="89.8">PGED1/AN0/VREF+/RP0/CN2/RB0</text>
<text x="119.8" y="87.2">PGEC1/AN1/VREF-/RP1/CN3/RB1</text>
<text x="120.2" y="84.7">AN2/C2INB/VMIO/RP13/CN4/RB2</text>
<text x="55.6" y="93.6">RP22/GEN/CN52/RD3</text>
<text x="55.6" y="91.1">RP25/GCLK/CN13/RD4</text>
<text x="31.7" y="99.2">R2005</text>
<text x="55.6" y="96.1">DPH/RP23/CN51/RD2</text>
<text x="55.6" y="101.2">DMH/RP11/INT0/CN49/RD0</text>
<text x="55.6" y="98.7">VCPCON/RP24/GD9/VBUSCHG/CN50/RD1</text>
<text x="110" y="101.2">SOSCO/SCLKI/T1CK/C3INC/RPI37/CN0/RC14</text>
<text x="126.8" y="98.7">OSCO/CLKO/CN22/RC15</text>
<text x="32.8" y="103">12k</text>
<text x="55.6" y="107.6">SDA2/RP10/GD4/CN17/RF4</text>
<text x="55.6" y="105">SCL2/RP17/GD5/CN18/RF5</text>
<text x="127.2" y="103.8">SOSCI/C3IND/CN1/RC13</text>
<text x="128.6" y="106.3">OSCI/CLKI/CN23/RC12</text>
<text x="179" y="104.5">R2011</text>
<text x="55.6" y="110.1">RP16/USBID/CN71/RF3</text>
<text x="55.6" y="112.6">GD11/VCMPST2/SESSVLD/CN69/RF1</text>
<text x="123.1" y="113.9">C2INC/RP27/GD15/CN11/RG9</text>
<text x="179.9" y="108.3">1.5k</text>
<text x="55.6" y="115.2">GD10/VBUSST/VCMPST1/VBUSVLD/CN68/RF0</text>
<text x="55.6" y="119">AVDD</text>
<text x="123.1" y="116.5">C2IND/RP19/GD14/CN10/RG8</text>
<text x="129.2" y="119">C1INC/RP26/CN9/RG7</text>
<text x="33.8" y="120.7" transform="rotate(-90 33.8 120.7)">+3.3V</text>
<text x="55.6" y="124.1">VDD</text>
<text x="55.6" y="121.5">AVSS</text>
<text x="129.2" y="121.5">C1IND/RP21/CN8/RG6</text>
<text x="55.6" y="126.6">VSS</text>
<text x="55.6" y="131.7">VSS</text>
<text x="55.6" y="129.2">VDD</text>
<text x="136.1" y="131.7">D+/CN83/RG2</text>
<text x="136.6" y="129.2">D-/CN84/RG3</text>
<text x="55.6" y="136.8">VSS</text>
<text x="55.6" y="134.2">VDD</text>
<text x="138.8" y="136.8">VBUS/RF7</text>
<text x="142.7" y="134.2">VUSB</text>
<text x="174.3" y="137.5">SWITCH_INV</text>
<text x="161.8" y="141.8">C2001</text>
<text x="161.7" y="146.9">100n</text>
<text x="179.5" y="147">SW2002</text>
</g>
<g font-size="1.4" fill="#840000">
<text x="236" y="33.7" transform="rotate(-90 236 33.7)">S</text>
<text x="241.4" y="34.3">G</text>
<text x="236" y="41.4" transform="rotate(-90 236 41.4)">D</text>
<text x="211.7" y="44.4">1</text>
<text x="221.9" y="44.4">2</text>
</g>
<g font-size="1.4" fill="#008484">
<text x="226.5" y="39.2" transform="rotate(-90 226.5 39.2)">D2001</text>
<text x="231.6" y="39.3" transform="rotate(-90 231.6 39.3)">B340A</text>
<text x="212.8" y="46.4">FUSE</text>
<text x="217.7" y="43.9">F2001</text>
<text x="42.3" y="117">30Ohms</text>
<text x="42.4" y="120.2">L2001</text>
</g>
<g font-size="1.1" fill="#008484">
<text x="227.3" y="20.9">+5VD</text>
<text x="44.8" y="34.9">SW_PUSH_SMALL</text>
<text x="45" y="33.3">SW2001</text>
<text x="239.3" y="68.3">+3.3V</text>
<text x="158.6" y="123.5">+3.3V</text>
</g>
</svg>
